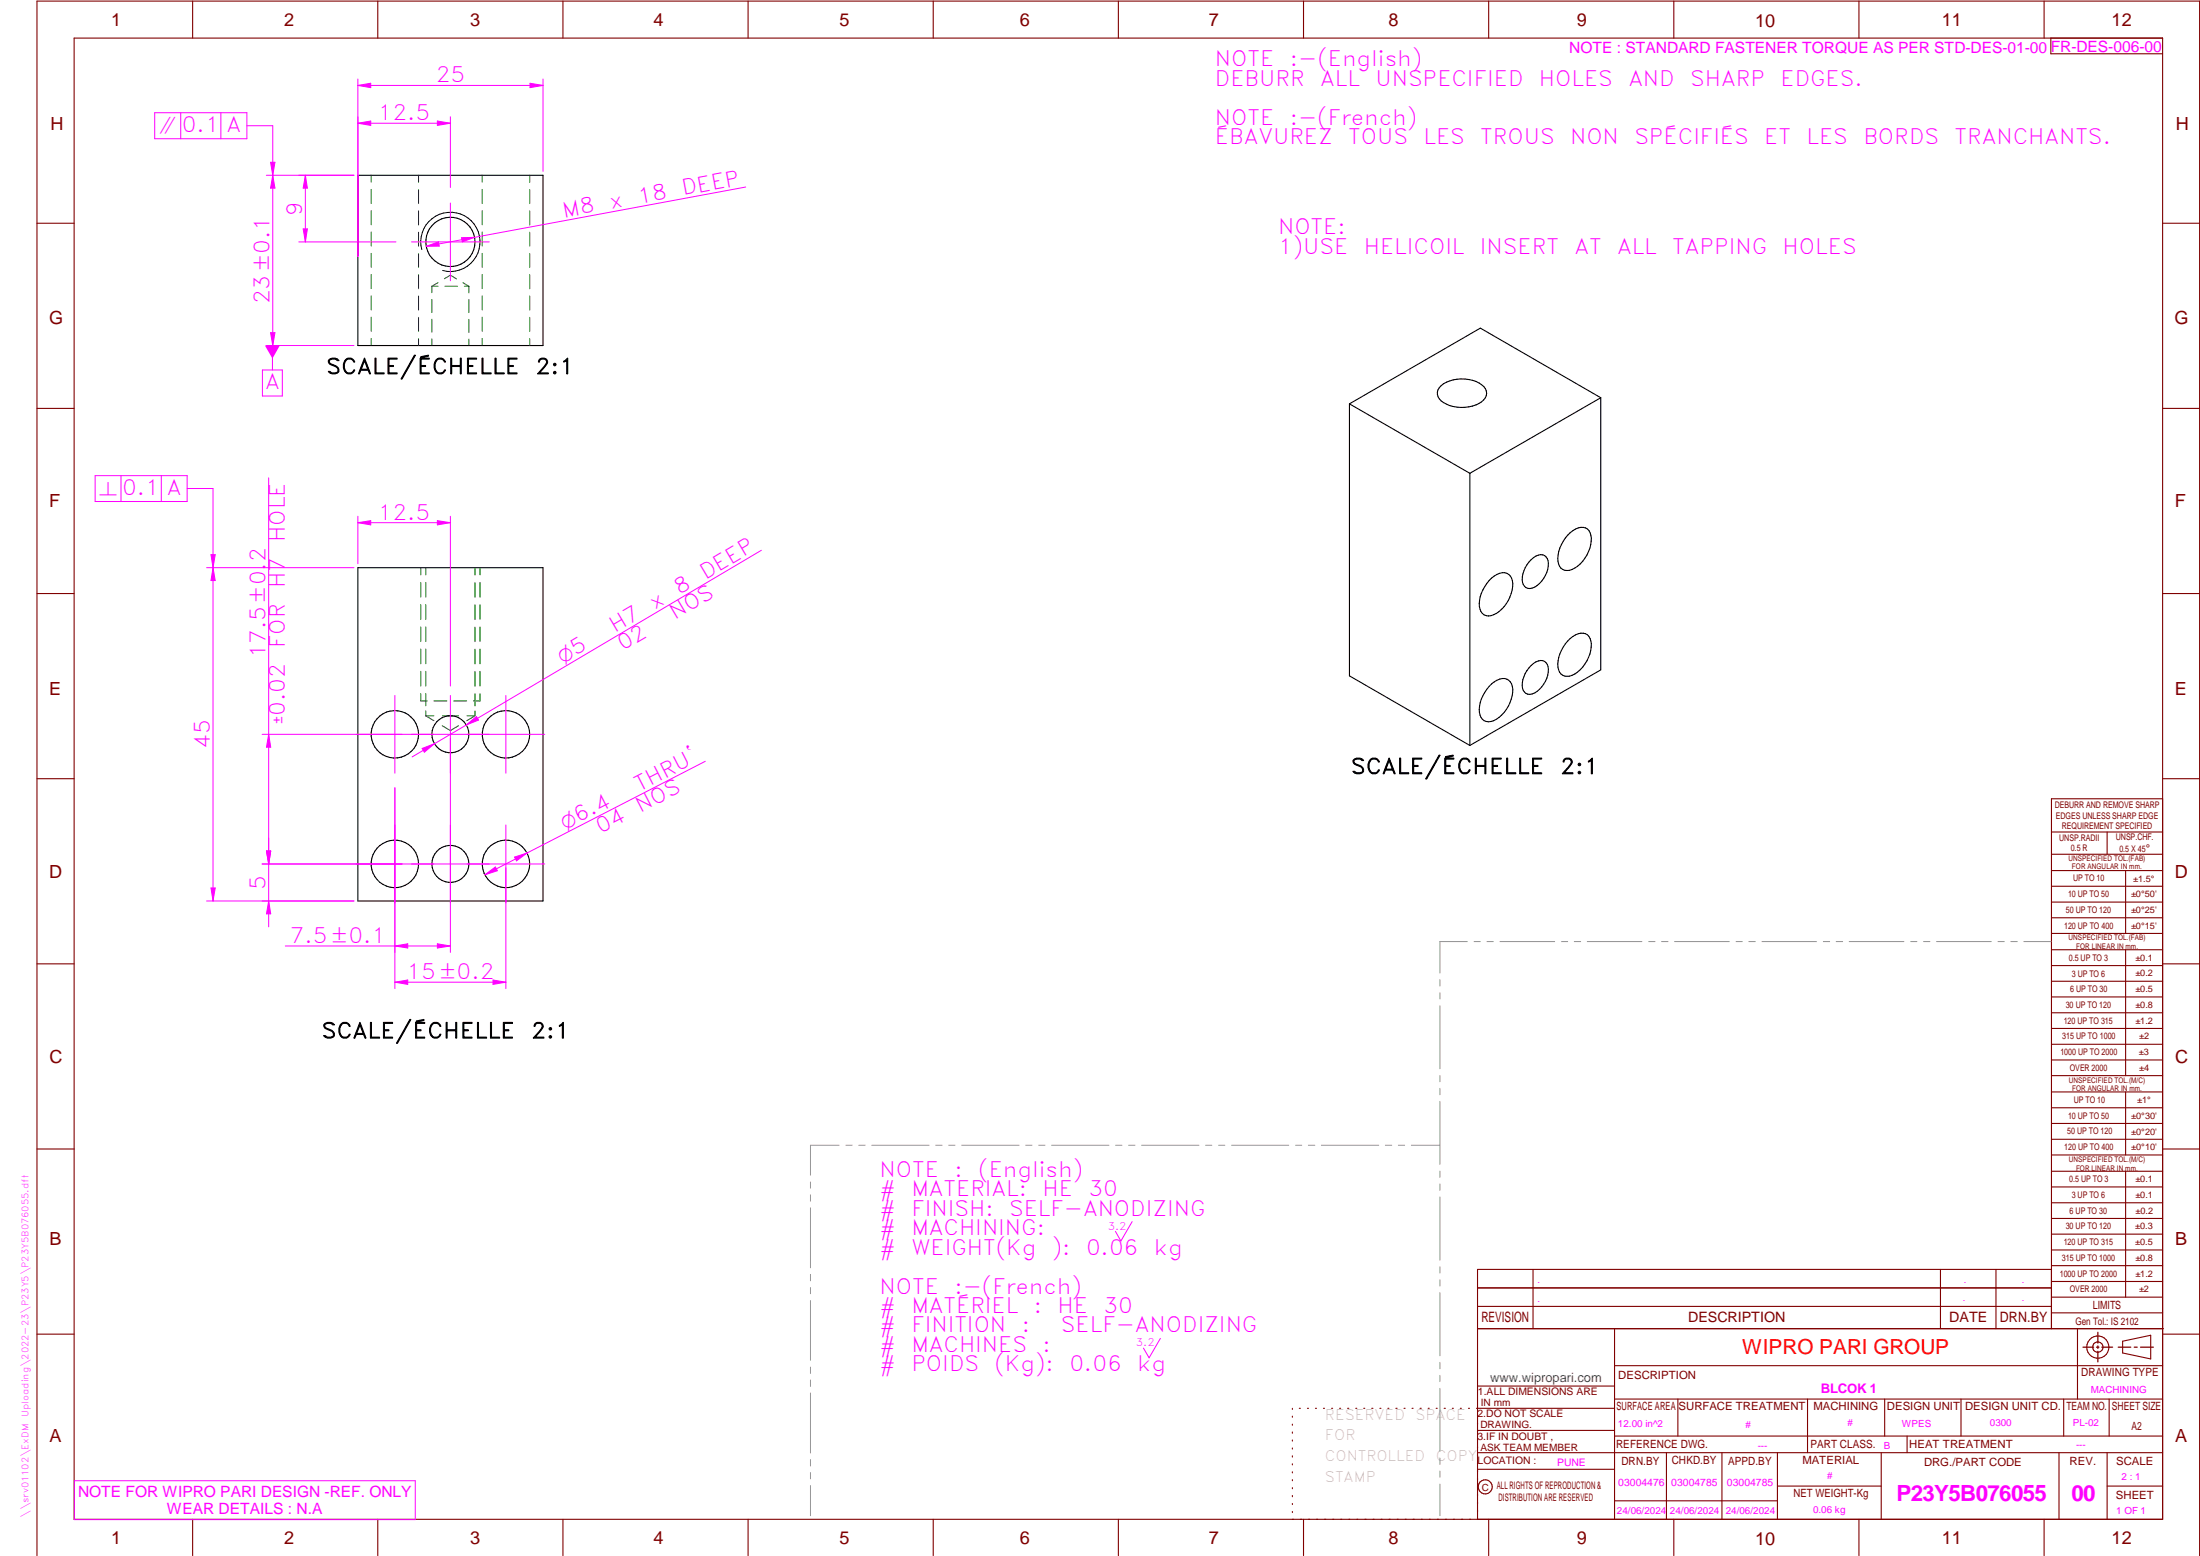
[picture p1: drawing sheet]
<svg xmlns="http://www.w3.org/2000/svg" width="594mm" height="420mm" viewBox="0 0 594 420" stroke-linecap="round" stroke-linejoin="round" font-family="sans-serif">
<g fill="none" stroke="#800000" stroke-width=".3">
<path d="M20 10.3h564v400h-564zM52 .3v10M102 .3v10M152 .3v10M202 .3v10M252 .3v10M302 .3v10M352 .3v10M402 .3v10M452 .3v10M502 .3v10M552 .3v10"/>
<path d="M553.8 10.3v4.2h30.2M10 60.3h10M584 60.3h10M10 110.3h10M584 110.3h10M10 160.3h10M584 160.3h10M10 210.3h10M584 215.7h-30v143.1M584 210.3h10M554 224.7h30M554 230.7h30"/>
<path d="M554 235.1h30M554 239.3h30M569 224.7v6M574 235.1v17M554 243.6h30M554 247.8h30M554 252.1h30M554 256.5h30M574 256.5v33.9M10 260.3h10M554 260.7h30M554 265h30"/>
<path d="M554 269.2h30M554 273.5h30M554 277.7h30M584 260.3h10M554 282h30M554 286.2h30M554 290.4h30M554 294.9h30M554 299.1h30M574 294.9v17M10 310.3h10M554 303.4h30"/>
<path d="M554 307.6h30M554 311.9h30M554 316.3h30M574 316.3v34M584 310.3h10M554 320.5h30M554 324.8h30M554 329h30M554 333.2h30M554 337.5h30M399 358.8h185.2M399 352.8h155"/>
<path d="M399 347.8h155M414 342.8v16M436 358.8v51.5M524 342.8v16M539 342.8v16M554 341.8h30M554 346h30M554 350.3h30M554 354.5h30M554 342.8h-155v67.5M561 358.8v19M10 360.3h10"/>
<path d="M399 374.3h37M436 377.8h148M453.1 377.8v10M488.1 377.8v14.5M508.9 377.8v10M529.5 377.8v10M557.3 377.8v10M569.5 377.8v10M573.2 362.2l7.6-1.6v6.3l-7.6-1.6zM584 368.8h-148M584 360.3h10M349 380.3v.3"/>
<path d="M349 382.4v.3M349 384.6v.3M349 386.7v.3M349 388.8v.3M349 391v.3M349 393.1v.3M349 395.3v.3M349 397.4v.3M349 399.5v.3M350.9 380.3h.2M353.1 380.3h.2M355.2 380.3h.3"/>
<path d="M357.4 380.3h.3M359.6 380.3h.3M361.7 380.3h.3M363.9 380.3h.3M366.1 380.3h.3M368.3 380.3h.2M370.4 380.3h.3M372.6 380.3h.3M374.8 380.3h.3M376.9 380.3h.4M379.1 380.3h.3M381.3 380.3h.3"/>
<path d="M383.4 380.3h.4M385.6 380.3h.3M387.8 380.3h.3M390 380.3h.3M392.2 380.3h.3M394.3 380.3h.3M396.5 380.3h.3M398.7 380.3h37.3M399 396.7h37M399 392.3h185M399 386.2h37M436 387.8h148"/>
<path d="M450 392.3v18M465 392.3v18M480 392.3v18M508 392.3v18M515 387.8v4.5M556 392.3v18M569 392.3v18M52 410.3v9.7M102 410.3v9.7M152 410.3v9.7M202 410.3v9.7M252 410.3v9.7"/>
<path d="M302 410.3v9.7M349 401.7v.3M349 403.8v.4M349 406v.3M349 408.1v.3M352 410.3v9.7M402 410.3v9.7M436 405.3h44M452 410.3v9.7M480 401.3h28M502 410.3v9.7M552 410.3v9.7"/>
<path d="M569 401.3h15M10 420v-419.7h584v419.7"/>
<circle cx="566.5" cy="363.7" r="1.39"/>
<circle cx="566.5" cy="363.8" r="3"/>
<circle cx="401.1" cy="401.5" r="1.9"/>
</g>
<g fill="none" stroke="#f0f" stroke-width=".27">
<path d="M96.6 33.3l3.5-.6v1.2zM96.6 31.5v37.8M121.6 31.5v19.1M121.6 54.8v21M111.1 65.3h21M96.1 198.3h51M106.6 187.8v21M121.6 187.8v21M136.6 187.8v21M96.1 233.3h51M106.6 222.8v21M121.6 222.8v21"/>
<path d="M136.6 222.8v21M305.7 329.9l-3 5.2-1.5-2.6M313.3 361.4l-3 5.2-1.5-2.6M20.1 399.8h92v10.5h-92z"/>
</g>
<g fill="none" stroke="#949494" stroke-width=".27">
<path d="M396.2 254.3h-7.4v8.5M398.1 254.3h1.6M401.5 254.3h1.8M405 254.3h14.8M421.6 254.3h1.7M425.1 254.3h1.7M428.6 254.3h14.8M445.2 254.3h1.7M448.7 254.3h1.7M452.2 254.3h14.8M468.8 254.3h1.7M472.3 254.3h1.7"/>
<path d="M475.8 254.3h14.8M492.4 254.3h1.7M495.8 254.3h1.8M499.4 254.3h14.7M516 254.3h1.6M519.4 254.3h1.8M522.9 254.3h14.8M539.5 254.3h1.7M543 254.3h1.7M546.5 254.3h7.4M388.8 264.5v1.8M388.8 268.1v1.6"/>
<path d="M388.8 271.6v17M388.8 290.4v1.7M388.8 293.9v1.7M388.8 297.4v17M218.9 319.2v1.6M226.6 309.2h-7.7v8.1M228.4 309.2h1.7M231.9 309.2h1.7M235.4 309.2h15.5M252.7 309.2h1.7M256.2 309.2h1.7M259.7 309.2h15.5"/>
<path d="M277 309.2h1.7M280.5 309.2h1.7M284 309.2h15.5M301.2 309.2h1.8M304.8 309.2h1.7M308.3 309.2h15.5M325.5 309.2h1.7M329.1 309.2h1.6M332.6 309.2h15.4M349.8 309.2h1.7M353.3 309.2h1.7M356.8 309.2h15.5"/>
<path d="M374.1 309.2h1.7M377.6 309.2h1.7M381.1 309.2h7.7M388.8 316.2v1.7M388.8 319.7v1.7M218.9 322.6v1.8M218.9 326.1v16.2M388.8 323.2v17.1M218.9 344.1v1.8M218.9 347.6v1.7M218.9 351.2v16.1M388.8 342.1v1.6"/>
<path d="M388.8 345.6v1.7M388.8 349v17.1M218.9 369.1v1.7M218.9 372.6v1.8M218.9 376.1v16.2M388.8 367.9v1.7M388.8 371.4v1.7M388.8 374.9v17M218.9 394.1v1.8M218.9 397.6v1.7M388.8 393.7v1.7M388.8 397.2v1.7"/>
<path d="M218.9 401.2v8.1M388.8 400.7v8.6"/>
</g>
<path d="M566.5 359.7v3M562.5 363.8h2.9M566.1 363.8h.7M566.5 363.4v.7M566.5 364.9v2.8M567.6 363.8h2.9M572 363.8h3.4M576.3 363.8h.8M578 363.8h3.5" fill="none" stroke="#800000" stroke-width=".34"/>
<g fill="none" stroke="#000" stroke-width=".3">
<path d="M96.6 47.3h50v46h-50zM364.4 109.1l32.5 18.7M364.4 109.1v73.4l32.5 18.8M389.2 104.1a9.5 9.5 0 0 1 11.5 .3 2.76 2.76 0 0 1-1.3 4.5 9.5 9.5 0 0 1-10.7-1.2 2.5 2.5 0 0 1 .5-3.6zM432.3 107.4l-32.6-18.8-35.3 20.5M432.3 107.4v73.5l-35.4 20.4M432.3 107.4l-35.4 20.4M396.9 127.8v73.5M96.6 153.3h50v90h-50zM402.8 156.1a3.9 3.9 0 0 1 4.6-1 4.5 4.5 0 0 1 .7 5.1 8.2 8.2 0 0 1-6.2 6.1 2.72 2.72 0 0 1-2.4-3.3 10.4 10.4 0 0 1 3.3-6.9zM413.5 151.1a3.2 3.2 0 0 1 3.6-1.1 4.2 4.2 0 0 1 .2 5.4 5.3 5.3 0 0 1-4.7 3.5 2.49 2.49 0 0 1-1.5-3.1l.1-.8a8 8 0 0 1 2.3-3.9zM423.3 144.5a4.9 4.9 0 0 1 4.8-2 3.6 3.6 0 0 1 1.4 4.6 9.1 9.1 0 0 1-5.7 6.9 2.68 2.68 0 0 1-3.1-3.3 9.9 9.9 0 0 1 2.6-6.2z"/>
<path d="M413.5 179.7a3.2 3.2 0 0 1 3.6-1.1 3.2 3.2 0 0 1 .9 3.7 7 7 0 0 1-4.8 5.2 2.29 2.29 0 0 1-2.1-3.1l.1-.8a8 8 0 0 1 2.3-3.9zM423.3 173.1a4.9 4.9 0 0 1 4.8-2 3.6 3.6 0 0 1 1.4 4.5 9.1 9.1 0 0 1-5.7 7 2.68 2.68 0 0 1-3.1-3.3 9.9 9.9 0 0 1 2.6-6.2zM402.8 184.7a3.9 3.9 0 0 1 4.6-1 4.5 4.5 0 0 1 .7 5.1 8.9 8.9 0 0 1-5.5 6 2.68 2.68 0 0 1-3.1-3.2 10.4 10.4 0 0 1 3.3-6.9z"/>
<circle cx="121.6" cy="65.3" r="6.6"/>
<circle cx="106.6" cy="198.3" r="6.4"/>
<circle cx="121.6" cy="198.3" r="5"/>
<circle cx="136.6" cy="198.3" r="6.4"/>
<circle cx="106.6" cy="233.3" r="6.4"/>
<circle cx="121.6" cy="233.3" r="5"/>
<circle cx="136.6" cy="233.3" r="6.4"/>
</g>
<g fill="none" stroke="#008000" stroke-width=".27">
<path d="M100.2 47.3v1.9M100.2 51.1v3.8M100.2 56.9v3.8M113 47.3v1.9M113 51.2v3.8M113 56.9v3.8M130.2 47.3v1.9M130.2 51.1v3.8M130.2 56.9v3.8M143 47.3v1.9M143 51.2v3.8M143 56.9v3.8"/>
<path d="M100.2 62.7v3.7M100.2 68.4v3.8M100.2 74.1v3.8M100.2 79.9v3.8M113 62.7v3.8M113 68.5v3.7M113 74.2v3.8M113 79.9v3.8M116.6 77.3h1.7M116.6 77.3v1.7M118.3 76.3l-1.7 1M120 75.3l1.6-1 1.7 1"/>
<path d="M120.1 77.3h3.5M125 76.3l1.6 1M125.4 77.3h1.2M126.6 77.3v1.8M130.2 62.7v3.7M130.2 68.4v3.8M130.2 74.1v3.8M130.2 79.9v3.8M143 62.7v3.8M143 68.5v3.7M143 74.2v3.8M143 79.9v3.8"/>
<path d="M100.2 85.6v3.9M100.2 91.4v1.9M113 85.7v3.8M113 91.4v1.9M116.6 80.9v3.5M116.6 86.2v3.5M116.6 91.5v1.8M126.6 80.9v3.5M126.6 86.2v3.5M126.6 91.6v1.7M130.2 85.6v3.9M130.2 91.4v1.9"/>
<path d="M143 85.7v3.8M143 91.4v1.9M113.6 153.3v1.9M113.6 157.3v3.9M115 153.3v1.9M115 157.3v3.9M128.3 153.3v2M128.3 157.3v4M129.6 153.3v1.9M129.6 157.3v3.9M113.6 163.3v4M113.6 169.3v3.9"/>
<path d="M113.6 175.3v3.9M115 163.3v4M115 169.3v3.9M115 175.3v3.9M128.3 163.3v4M128.3 169.3v4M128.3 175.3v4M129.6 163.3v4M129.6 169.3v3.9M129.6 175.3v3.9M113.6 181.3v4M113.6 187.3v2h1.8"/>
<path d="M115 193.3h2.2M115 181.3v4M115 187.3v3.3M115 191.9v1.4M115 193.3l2.2 1.3M117.2 189.3h3.5M119.5 193.3h4.3M122.5 189.3h3.5M123.8 196l-2.2 1.3-2.2-1.3M126.1 193.3h2.2M128.3 181.3v4M128.3 187.3v3.3"/>
<path d="M128.3 192v1.3M128.3 193.3l-2.2 1.3M129.6 181.3v4M129.6 187.3v2h-1.8"/>
</g>
<path d="M113.9 67.4a8 8 0 0 1 7-10.1 8 8 0 0 1 8.7 8.7 8 8 0 0 1-10.1 7" fill="none" stroke="#000" stroke-width=".27"/>
<path d="M96.6 33.3l3.5-.6v1.2z" fill="#f0f"/>
<path d="M118.1 32.7l3.5 .6-3.5 .6z" fill="none" stroke="#f0f" stroke-width=".27"/>
<path d="M118.1 32.7l3.5 .6-3.5 .6z" fill="#f0f"/>
<path d="M96.6 23.1l3.5-.6v1.2zM96.6 33.3h25M96.6 21.3v48M146.6 21.3v25" fill="none" stroke="#f0f" stroke-width=".27"/>
<path d="M96.6 23.1l3.5-.6v1.2z" fill="#f0f"/>
<path d="M143.1 22.5l3.5 .6-3.5 .6z" fill="none" stroke="#f0f" stroke-width=".27"/>
<path d="M143.1 22.5l3.5 .6-3.5 .6z" fill="#f0f"/>
<path d="M96.6 23.1h50M80.7 47.3h14.9M82.5 47.3l.5 3.5h-1.1zM80.7 65.3h26.2" fill="none" stroke="#f0f" stroke-width=".27"/>
<path d="M82.5 47.3l.5 3.5h-1.1z" fill="#f0f"/>
<path d="M81.9 61.8h1.1l-.5 3.5z" fill="none" stroke="#f0f" stroke-width=".27"/>
<path d="M81.9 61.8h1.1l-.5 3.5z" fill="#f0f"/>
<path d="M71.9 47.3h23.7M73.7 47.3l.5 3.5h-1.1zM82.5 47.3v18M71.9 93.3h23.7" fill="none" stroke="#f0f" stroke-width=".27"/>
<path d="M73.7 47.3l.5 3.5h-1.1z" fill="#f0f"/>
<path d="M73.1 89.8h1.1l-.5 3.5z" fill="none" stroke="#f0f" stroke-width=".27"/>
<path d="M73.1 89.8h1.1l-.5 3.5z" fill="#f0f"/>
<path d="M73.7 47.3v46M201.4 50.5l-86.3 16M115.1 66.5l3.3-1.2 .2 1.2z" fill="none" stroke="#f0f" stroke-width=".27"/>
<path d="M115.1 66.5l3.3-1.2 .2 1.2z" fill="#f0f"/>
<path d="M124.6 64.2l3.5-.1-3.3 1.2z" fill="none" stroke="#f0f" stroke-width=".27"/>
<path d="M124.6 64.2l3.5-.1-3.3 1.2z" fill="#f0f"/>
<path d="M70.8 233.3h37.8M70.8 243.3h24.8M72.6 243.3l.5 3.5h-1.1z" fill="none" stroke="#f0f" stroke-width=".27"/>
<path d="M72.6 243.3l.5 3.5h-1.1z" fill="#f0f"/>
<path d="M72 229.8h1.1l-.5 3.5z" fill="none" stroke="#f0f" stroke-width=".27"/>
<path d="M72 229.8h1.1l-.5 3.5z" fill="#f0f"/>
<path d="M70.8 198.3h37.8M70.8 233.3h37.8M72 229.8h1.1l-.5 3.5zM72.6 226.3v24" fill="none" stroke="#f0f" stroke-width=".27"/>
<path d="M72 229.8h1.1l-.5 3.5z" fill="#f0f"/>
<path d="M72.6 198.3l.5 3.5h-1.1z" fill="none" stroke="#f0f" stroke-width=".27"/>
<path d="M72.6 198.3l.5 3.5h-1.1z" fill="#f0f"/>
<path d="M72.6 129v104.3M55.8 153.3h39.8M57 239.8h1.1l-.6 3.5zM55.8 243.3h39.8" fill="none" stroke="#f0f" stroke-width=".27"/>
<path d="M57 239.8h1.1l-.6 3.5z" fill="#f0f"/>
<path d="M57.5 153.3l.6 3.5h-1.1z" fill="none" stroke="#f0f" stroke-width=".27"/>
<path d="M57.5 153.3l.6 3.5h-1.1z" fill="#f0f"/>
<path d="M96.6 139.4v12.8M121.6 139.4v45.9M57.5 153.3v90M96.6 141.1l3.5-.5v1.1z" fill="none" stroke="#f0f" stroke-width=".27"/>
<path d="M96.6 141.1l3.5-.5v1.1z" fill="#f0f"/>
<path d="M118.1 140.6l3.5 .5-3.5 .6z" fill="none" stroke="#f0f" stroke-width=".27"/>
<path d="M118.1 140.6l3.5 .5-3.5 .6z" fill="#f0f"/>
<path d="M96.6 141.1h25M121.6 199.3v57.9M106.6 212.7v44.5M106.6 255.4l3.5-.6v1.2z" fill="none" stroke="#f0f" stroke-width=".27"/>
<path d="M106.6 255.4l3.5-.6v1.2z" fill="#f0f"/>
<path d="M118.1 254.8l3.5 .6-3.5 .6z" fill="none" stroke="#f0f" stroke-width=".27"/>
<path d="M118.1 254.8l3.5 .6-3.5 .6z" fill="#f0f"/>
<path d="M106.6 212.7v54.3M136.6 234.3v32.7M77 255.4h44.6M106.6 265.2l3.5-.6v1.2z" fill="none" stroke="#f0f" stroke-width=".27"/>
<path d="M106.6 265.2l3.5-.6v1.2z" fill="#f0f"/>
<path d="M133.1 264.6l3.5 .6-3.5 .6z" fill="none" stroke="#f0f" stroke-width=".27"/>
<path d="M133.1 264.6l3.5 .6-3.5 .6z" fill="#f0f"/>
<path d="M205.6 148.6l-94.3 55.8M114 202.1l3.3-1.3-2.7 2.3zM106.6 265.2h30" fill="none" stroke="#f0f" stroke-width=".27"/>
<path d="M114 202.1l3.3-1.3-2.7 2.3z" fill="#f0f"/>
<path d="M125.9 195.7l2.7-2.2 .6 .9z" fill="none" stroke="#f0f" stroke-width=".27"/>
<path d="M125.9 195.7l2.7-2.2 .6 .9z" fill="#f0f"/>
<path d="M190.5 205.6l-59.6 30.6M130.9 236.2l2.9-2.1 .5 1z" fill="none" stroke="#f0f" stroke-width=".27"/>
<path d="M130.9 236.2l2.9-2.1 .5 1z" fill="#f0f"/>
<path d="M138.9 231.4l3.4-1.1-2.8 2.2z" fill="none" stroke="#f0f" stroke-width=".27"/>
<path d="M138.9 231.4l3.4-1.1-2.8 2.2z" fill="#f0f"/>
<path d="M73.6 93.3v6.6" fill="none" stroke="#f0f" stroke-width=".27"/>
<path d="M71.5 93.3h4.1l-2 3.5z" fill="#f0f"/>
<path d="M73.7 34v13.3M70.9 99.9h5.3v7h-5.3z" fill="none" stroke="#f0f" stroke-width=".27"/>
<path d="M73.1 43.8h1.1l-.5 3.5z" fill="#f0f"/>
<path d="M41.8 30.4h24.9v7.1h-24.9zM48.8 30.4v7.1M59.6 30.4v7.1M66.7 34h7M73.1 43.8h1.1l-.5 3.5zM57.5 131.9v21.4" fill="none" stroke="#f0f" stroke-width=".27"/>
<path d="M57 149.8h1.1l-.6 3.5z" fill="#f0f"/>
<path d="M25.7 128.4h24.8v7h-24.8zM32.7 128.4v7M43.6 128.4v7M50.5 131.9h7M57 149.8h1.1l-.6 3.5z" fill="none" stroke="#f0f" stroke-width=".27"/>
<g font-size="6" fill="#f0f">
<text x="512.1" y="405.2">P23Y5B076055</text>
<text x="559.4" y="405.2">00</text>
</g>
<g font-size="5.7" fill="#f0f">
<text x="328.1" y="17.9">NOTE</text>
<text x="348.3" y="17.9">:-(English)</text>
<text x="117.7" y="22.2">25</text>
<text x="328.1" y="23.2">DEBURR</text>
<text x="356.5" y="23.2">ALL</text>
<text x="371.4" y="23.2">UNSPECIFIED</text>
<text x="415.6" y="23.2">HOLES</text>
<text x="439.7" y="23.2">AND</text>
<text x="456.4" y="23.2">SHARP</text>
<text x="480.8" y="23.2">EDGES.</text>
<text x="49.1" y="35.7">0.1 A</text>
<text x="102.1" y="32.4">12.5</text>
<text x="328.1" y="33.7">NOTE</text>
<text x="348.3" y="33.7">:-(French)</text>
<text x="328.1" y="38.9">ÉBAVUREZ</text>
<text x="364.1" y="38.9">TOUS</text>
<text x="384.4" y="38.9">LES</text>
<text x="399.7" y="38.9">TROUS</text>
<text x="424" y="38.9">NON</text>
<text x="441.3" y="38.9">SPÉCIFIÉS</text>
<text x="476.4" y="38.9">ET</text>
<text x="487.8" y="38.9">LES</text>
<text x="503.2" y="38.9">BORDS</text>
<text x="527.8" y="38.9">TRANCHANTS.</text>
<text x="184.4" y="52.8" transform="rotate(-10 184.4 52.8)">DEEP</text>
<text x="81.6" y="58.3" transform="rotate(-90 81.6 58.3)">9</text>
<text x="152.3" y="58.8" transform="rotate(-10 152.3 58.8)">M8</text>
<text x="164.9" y="56.4" transform="rotate(-10 164.9 56.4)">x</text>
<text x="172.6" y="55" transform="rotate(-10 172.6 55)">18</text>
<text x="345.1" y="63.3">NOTE:</text>
<text x="345.1" y="68.5">1)USE</text>
<text x="368.3" y="68.5">HELICOIL</text>
<text x="399.6" y="68.5">INSERT</text>
<text x="425.2" y="68.5">AT</text>
<text x="436.7" y="68.5">ALL</text>
<text x="451.6" y="68.5">TAPPING</text>
<text x="481.4" y="68.5">HOLES</text>
<text x="72.8" y="82.2" transform="rotate(-90 72.8 82.2)">23±0.1</text>
<text x="71.6" y="105.2">A</text>
<text x="33" y="133.7">0.1 A</text>
<text x="102.1" y="140.3">12.5</text>
<text x="76.9" y="146.3" transform="rotate(-90 76.9 146.3)">HOLE</text>
<text x="76.9" y="158.8" transform="rotate(-90 76.9 158.8)">H7</text>
<text x="183.5" y="160.7" transform="rotate(-31 183.5 160.7)">8</text>
<text x="190.5" y="156.5" transform="rotate(-31 190.5 156.5)">DEEP</text>
<text x="176.8" y="164.6" transform="rotate(-31 176.8 164.6)">x</text>
<text x="182.2" y="167.5" transform="rotate(-31 182.2 167.5)">NOS</text>
<text x="166" y="171" transform="rotate(-31 166 171)">H7</text>
<text x="71.7" y="177.8" transform="rotate(-90 71.7 177.8)">17.5±0.2</text>
<text x="76.9" y="175" transform="rotate(-90 76.9 175)">FOR</text>
<text x="168.2" y="175.8" transform="rotate(-31 168.2 175.8)">02</text>
<text x="56.7" y="202.2" transform="rotate(-90 56.7 202.2)">45</text>
<text x="172.6" y="213.8" transform="rotate(-27 172.6 213.8)">THRU`</text>
<text x="172.9" y="219.6" transform="rotate(-27 172.9 219.6)">NOS</text>
<text x="162.1" y="225.1" transform="rotate(-27 162.1 225.1)">04</text>
<text x="71.7" y="240.2" transform="rotate(-90 71.7 240.2)">5</text>
<text x="78.3" y="254.6">7.5±0.1</text>
<text x="109.8" y="264.3">15±0.2</text>
<text x="237.5" y="317.8">NOTE</text>
<text x="257.7" y="317.8">:</text>
<text x="264.1" y="317.8">(English)</text>
<text x="237.5" y="323">#</text>
<text x="246.1" y="323">MATERIAL:</text>
<text x="281.5" y="323">HE</text>
<text x="293.9" y="323">30</text>
<text x="237.5" y="328.3">#</text>
<text x="246.1" y="328.3">FINISH:</text>
<text x="272.5" y="328.3">SELF-ANODIZING</text>
<text x="237.5" y="333.5">#</text>
<text x="246.1" y="333.5">MACHINING:</text>
<text x="237.5" y="338.8">#</text>
<text x="246.1" y="338.8">WEIGHT(Kg</text>
<text x="284" y="338.8">):</text>
<text x="293.3" y="338.8">0.06</text>
<text x="311.6" y="338.8">kg</text>
<text x="237.5" y="349.3">NOTE</text>
<text x="257.7" y="349.3">:-(French)</text>
<text x="237.5" y="354.5">#</text>
<text x="237.5" y="359.8">#</text>
<text x="246.1" y="354.5">MATÉRIEL</text>
<text x="246.1" y="359.8">FINITION</text>
<text x="275.9" y="359.8">:</text>
<text x="279.2" y="354.5">:</text>
<text x="285.6" y="354.5">HE</text>
<text x="286.5" y="359.8">SELF-ANODIZING</text>
<text x="298" y="354.5">30</text>
<text x="237.5" y="365">#</text>
<text x="246.1" y="365">MACHINES</text>
<text x="281.5" y="365">:</text>
<text x="237.5" y="370.3">#</text>
<text x="246.1" y="370.3">POIDS</text>
<text x="268.5" y="370.3">(Kg):</text>
<text x="288.8" y="370.3">0.06</text>
<text x="307.1" y="370.3">kg</text>
</g>
<g font-size="5.7">
<text x="88.1" y="101">SCALE/ÉCHELLE</text>
<text x="144.6" y="101">2:1</text>
<text x="364.8" y="209">SCALE/ÉCHELLE</text>
<text x="421.3" y="209">2:1</text>
<text x="86.9" y="280.3">SCALE/ÉCHELLE</text>
<text x="143.4" y="280.3">2:1</text>
</g>
<text font-size="5.6" fill="#f00" x="470.5" y="365.5">WIPRO PARI GROUP</text>
<g font-size="5.4" fill="#f0f">
<text x="43.1" y="35.7">i</text>
<text x="26.7" y="133.7">n</text>
<text x="152" y="179.3" transform="rotate(-31 152 179.3)">O5</text>
<text x="76.9" y="195.4" transform="rotate(-90 76.9 195.4)">u0.02</text>
<text x="152.6" y="224.1" transform="rotate(-27 152.6 224.1)">O6.4</text>
</g>
<g font-size="4.9" fill="#800000">
<text x="30" y="6.9">1</text>
<text x="76.7" y="6.9">2</text>
<text x="127" y="6.9">3</text>
<text x="176.5" y="6.9">4</text>
<text x="226.7" y="6.9">5</text>
<text x="275.4" y="6.9">6</text>
<text x="326.4" y="6.9">7</text>
<text x="375" y="6.9">8</text>
<text x="425.8" y="6.9">9</text>
<text x="473.9" y="7.3">10</text>
<text x="524.3" y="6.9">11</text>
<text x="570.2" y="6.9">12</text>
<text x="13.6" y="35.1">H</text>
<text x="587.6" y="35.1">H</text>
<text x="13.2" y="87.5">G</text>
<text x="587.2" y="87.5">G</text>
<text x="13.2" y="137">F</text>
<text x="587.2" y="137">F</text>
<text x="13.2" y="187.6">E</text>
<text x="587.2" y="187.6">E</text>
<text x="13.2" y="237">D</text>
<text x="587.2" y="237">D</text>
<text x="13.4" y="287.1">C</text>
<text x="587.4" y="287.1">C</text>
<text x="13.4" y="336.2">B</text>
<text x="587.4" y="336.2">B</text>
<text x="13.4" y="389.3">A</text>
<text x="587.4" y="389.3">A</text>
<text x="30" y="416.9">1</text>
<text x="76.7" y="416.9">2</text>
<text x="127" y="416.9">3</text>
<text x="176.5" y="416.9">4</text>
<text x="226.7" y="416.9">5</text>
<text x="275.4" y="416.9">6</text>
<text x="326.4" y="416.9">7</text>
<text x="375" y="416.9">8</text>
<text x="425.8" y="416.9">9</text>
<text x="473.9" y="417.3">10</text>
<text x="524.3" y="416.9">11</text>
<text x="570.2" y="416.9">12</text>
</g>
<g font-size="4.2" fill="#f0f">
<text x="423.7" y="14.3">NOTE : STANDARD FASTENER TORQUE AS PER STD-DES-01-00</text>
<text x="553.8" y="14">FR-DES-006-00</text>
<text x="21.1" y="404.3">NOTE FOR WIPRO PARI DESIGN -REF. ONLY</text>
<text x="45.1" y="408.8">WEAR DETAILS : N.A</text>
</g>
<g font-size="3.9" fill="#800000">
<text x="400" y="357.1">REVISION</text>
<text x="455.9" y="357.1">DESCRIPTION</text>
<text x="526.4" y="357.1">DATE</text>
<text x="540" y="357.1">DRN.BY</text>
</g>
<g font-size="3.9" fill="#c0c0c0">
<text x="357.8" y="383.3">RESERVED</text>
<text x="382.3" y="383.3">SPACE</text>
<text x="357.8" y="388.9">FOR</text>
<text x="357.8" y="394.5">CONTROLLED</text>
<text x="387.8" y="394.5">COPY</text>
<text x="357.8" y="400">STAMP</text>
</g>
<text font-size="3.6" fill="#f0f" x="491.7" y="376.1">BLCOK 1</text>
<text font-size="3.5" fill="#00f" x="402.4" y="373.3">www.wipropari.com</text>
<g font-size="3.1" fill="#800000">
<text x="565.1" y="353.5">LIMITS</text>
<text x="562" y="371.7">DRAWING TYPE</text>
<text x="437" y="372.3">DESCRIPTION</text>
<text x="436.5" y="380.8">SURFACE AREA</text>
<text x="453.3" y="380.8">SURFACE TREATMENT</text>
<text x="489.7" y="380.8">MACHINING</text>
<text x="509.5" y="380.8">DESIGN UNIT</text>
<text x="530.6" y="380.8">DESIGN UNIT CD.</text>
<text x="558" y="380.6">TEAM NO.</text>
<text x="570.3" y="380.7">SHEET SIZE</text>
<text x="575.6" y="386.1">A2</text>
<text x="436.4" y="391.1">REFERENCE DWG.</text>
<text x="437.8" y="395.5">DRN.BY</text>
<text x="451.4" y="395.4">CHKD.BY</text>
<text x="466.6" y="395.5">APPD.BY</text>
<text x="486.7" y="395.4">MATERIAL</text>
<text x="488.9" y="390.9">PART CLASS.</text>
<text x="515.6" y="390.9">HEAT TREATMENT</text>
<text x="519.6" y="395.9">DRG./PART CODE</text>
<text x="558.9" y="395.5">REV.</text>
<text x="571.4" y="395.6">SCALE</text>
<text x="484.3" y="404.2">NET WEIGHT-Kg</text>
<text x="571.4" y="404.7">SHEET</text>
</g>
<text font-size="3" fill="#800000" x="579.5" y="230.1">°</text>
<g font-size="2.8" fill="#f0f">
<text x="299.1" y="332.1">3.2</text>
<text x="306.7" y="363.6">3.2</text>
<text x="420.5" y="396">PUNE</text>
<text x="437" y="401.2">03004476</text>
<text x="451.3" y="401.2">03004785</text>
<text x="466.3" y="401.2">03004785</text>
</g>
<g font-size="2.8" fill="#800000">
<text x="560.4" y="357.7">Gen Tol.: IS 2102</text>
<text x="399.1" y="376.6">1.ALL DIMENSIONS ARE</text>
<text x="399" y="382.7">2.DO NOT SCALE</text>
<text x="399" y="388.7">3.IF IN DOUBT ,</text>
<text x="399" y="395.4">LOCATION :</text>
<text x="404.2" y="402">ALL RIGHTS OF REPRODUCTION &amp;</text>
<text x="404.7" y="405.4">DISTRIBUTION ARE RESERVED</text>
</g>
<g font-size="2.7" fill="#f0f">
<text x="564.6" y="376.2">MACHINING</text>
<text x="436.9" y="385.4">12.00 in^2</text>
<text x="471.4" y="385.5">#</text>
<text x="498.9" y="385">#</text>
<text x="513.6" y="385.3">WPES</text>
<text x="537.3" y="385.1">0300</text>
<text x="559.7" y="385.1">PL-02</text>
<text x="474.6" y="391.2">---</text>
<text x="508.7" y="391.2">B</text>
<text x="560.6" y="391.1">---</text>
<text x="493.4" y="399.5">#</text>
<text x="572.8" y="399.7">2 : 1</text>
<text x="436.6" y="408.7">24/06/2024</text>
<text x="450.9" y="408.8">24/06/2024</text>
<text x="466" y="408.9">24/06/2024</text>
<text x="489.6" y="408.5">0.06 kg</text>
<text x="571.4" y="408.7">1 OF 1</text>
</g>
<g font-size="2.7" fill="#800000">
<text x="399.9" y="379.7">IN mm</text>
<text x="399.7" y="385.7">DRAWING.</text>
<text x="399.7" y="391.8">ASK TEAM MEMBER</text>
<text x="400.1" y="402.5">C</text>
</g>
<g font-size="2.5" fill="#800000">
<text x="554.9" y="218.3">DEBURR AND REMOVE SHARP</text>
<text x="555.2" y="221">EDGES UNLESS SHARP EDGE</text>
<text x="556.1" y="227.1">UNSP.RADII</text>
<text x="556.8" y="223.8">REQUIREMENT SPECIFIED</text>
<text x="571.4" y="226.9">UNSP.CHF.</text>
<text x="559.2" y="229.9">0.5 R</text>
<text x="572.3" y="230.1">0.5 X 45</text>
<text x="559.8" y="238">UP TO 10</text>
<text x="576.1" y="238.1">±1.5°</text>
<text x="558.5" y="242.2">10 UP TO 50</text>
<text x="575.5" y="242.3">±0°50'</text>
<text x="557.4" y="250.7">120 UP TO 400</text>
<text x="557.9" y="246.5">50 UP TO 120</text>
<text x="575.5" y="250.7">±0°15'</text>
<text x="575.5" y="246.5">±0°25'</text>
<text x="558.7" y="259.4">0.5 UP TO 3</text>
<text x="559.5" y="263.7">3 UP TO 6</text>
<text x="576.6" y="263.6">±0.2</text>
<text x="576.6" y="259.4">±0.1</text>
<text x="559" y="267.9">6 UP TO 30</text>
<text x="576.6" y="267.9">±0.5</text>
<text x="557.8" y="272.2">30 UP TO 120</text>
<text x="576.6" y="272.2">±0.8</text>
<text x="556.9" y="280.7">315 UP TO 1000</text>
<text x="557.3" y="276.4">120 UP TO 315</text>
<text x="576.6" y="276.4">±1.2</text>
<text x="577.7" y="280.7">±2</text>
<text x="556.4" y="284.9">1000 UP TO 2000</text>
<text x="577.6" y="284.9">±3</text>
<text x="558.9" y="289.2">OVER 2000</text>
<text x="577.7" y="289.3">±4</text>
<text x="560" y="297.9">UP TO 10</text>
<text x="577.1" y="297.9">±1°</text>
<text x="558.5" y="302.1">10 UP TO 50</text>
<text x="575.5" y="302.1">±0°30'</text>
<text x="557.4" y="310.6">120 UP TO 400</text>
<text x="558.2" y="306.3">50 UP TO 120</text>
<text x="575.5" y="310.6">±0°10'</text>
<text x="575.5" y="306.4">±0°20'</text>
<text x="558.8" y="319.2">0.5 UP TO 3</text>
<text x="559.4" y="323.4">3 UP TO 6</text>
<text x="576.6" y="319.2">±0.1</text>
<text x="576.6" y="323.5">±0.1</text>
<text x="558.9" y="327.7">6 UP TO 30</text>
<text x="576.7" y="327.7">±0.2</text>
<text x="557.8" y="332">30 UP TO 120</text>
<text x="576.6" y="332">±0.3</text>
<text x="556.8" y="340.5">315 UP TO 1000</text>
<text x="557.3" y="336.3">120 UP TO 315</text>
<text x="576.6" y="336.3">±0.5</text>
<text x="576.6" y="340.5">±0.8</text>
<text x="556.2" y="344.7">1000 UP TO 2000</text>
<text x="576.6" y="344.7">±1.2</text>
<text x="558.9" y="349">OVER 2000</text>
<text x="577.6" y="349">±2</text>
</g>
<g font-size="2.5" fill="#f0f">
<text x="415.2" y="346.4">.</text>
<text x="530.3" y="346.5">.</text>
<text x="545.9" y="346.4">.</text>
<text x="415.2" y="351.5">.</text>
<text x="530" y="351.3">.</text>
<text x="545.9" y="351.4">.</text>
</g>
<g font-size="2.4" fill="#f0f">
<text x="7.7" y="382.7" transform="rotate(-90 7.7 382.7)">Uploading\2022-23\P23Y5\P23Y5B076055.dft</text>
<text x="7.7" y="409.8" transform="rotate(-90 7.7 409.8)">\\srv01102\ExDM</text>
</g>
<g font-size="2.1" fill="#800000">
<text x="558.5" y="232.4">UNSPECIFIED TOL.(FAB)</text>
<text x="559.5" y="234.7">FOR ANGULAR IN mm.</text>
<text x="558.6" y="253.9">UNSPECIFIED TOL.(FAB)</text>
<text x="560.7" y="256.3">FOR LINEAR IN mm.</text>
<text x="558.7" y="292.3">UNSPECIFIED TOL.(M/C)</text>
<text x="559.6" y="294.7">FOR ANGULAR IN mm.</text>
<text x="558.7" y="313.7">UNSPECIFIED TOL.(M/C)</text>
<text x="560.6" y="316.1">FOR LINEAR IN mm.</text>
</g>
</svg>
